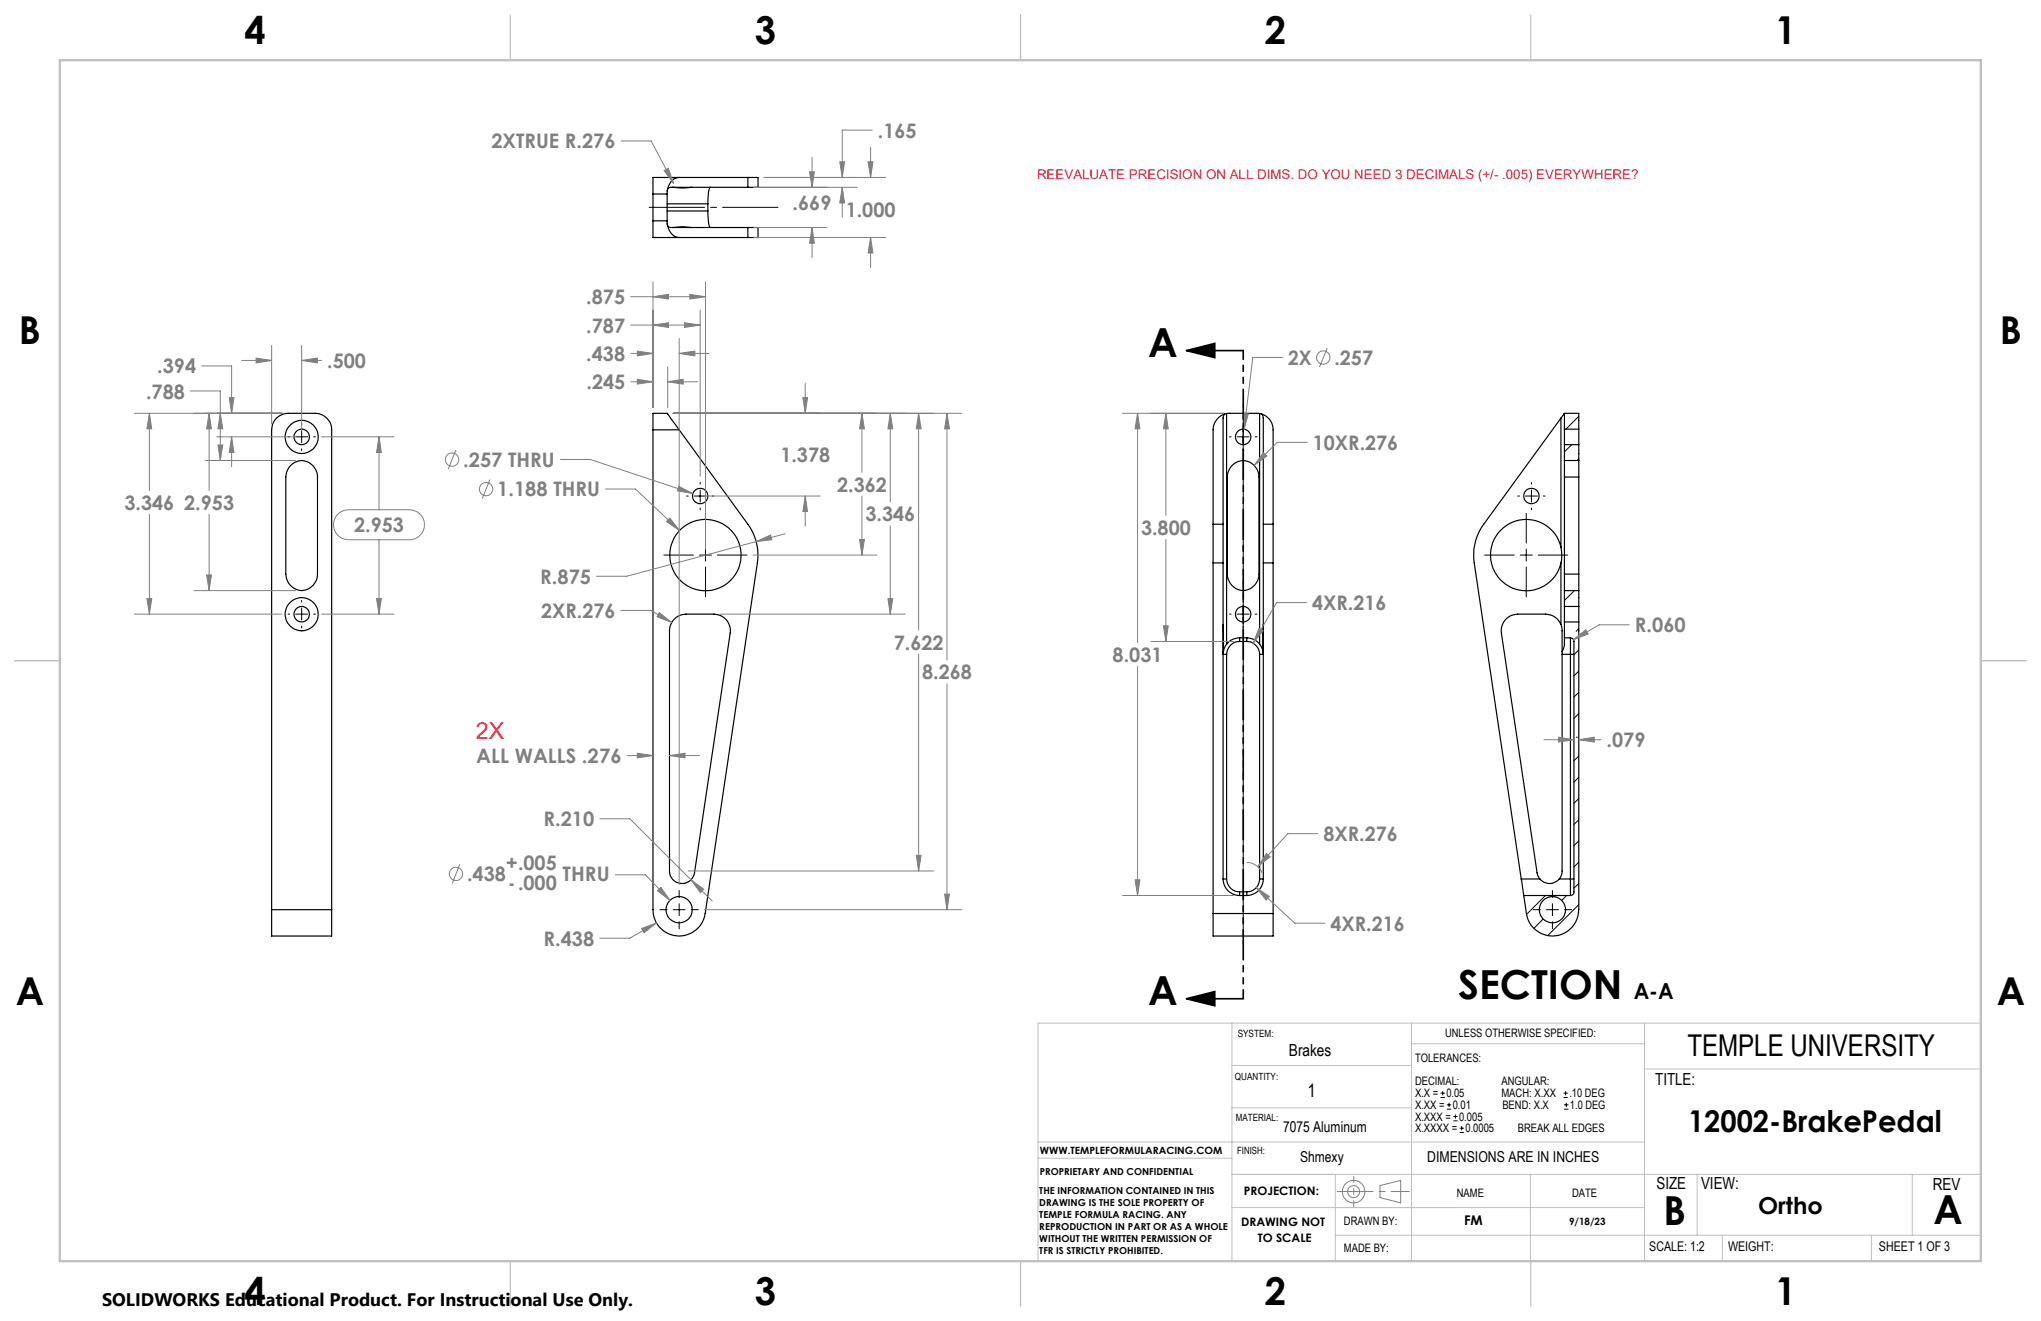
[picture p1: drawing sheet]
<svg xmlns="http://www.w3.org/2000/svg" width="432mm" height="279mm" viewBox="0 0 432 279" stroke-linecap="round" stroke-linejoin="round" font-family="sans-serif">
<g fill="none" stroke="#000" stroke-width=".25">
<path d="M141.3 40l-.2 1M142.2 39.6l1.8 .2 2.3-.2M143.7 37.5a2.68 2.68 0 0 0-2.4 2.5M150.3 39.6a5.9 5.9 0 0 0-.5 3.5M158.2 37.5h-20.1v3.5M158.2 39.6h-16.3l-.6 .4M158.2 37.5h2.2v2.1h-2.2M158.2 37.5v2.1M138.1 46.7v3.5h20.1M138.1 41v5.7M138.1 41h3M138.1 46.7h3"/>
<path d="M141.1 46.7l.2 1.1M141.1 41v5.7M141.1 43.1h8.7M141.1 44.6h8.7M141.3 47.8a2.86 2.86 0 0 0 2.4 2.4M141.3 47.8l.4 .3h16.5M142.2 48.1l2-.1 2.1 .1M149.8 44.6v1.1a3.7 3.7 0 0 0 .5 2.4M149.8 43.1v1.5M158.2 48.1h2.2v2.1h-2.2M158.2 48.1v2.1M61.5 98.5a3.3 3.3 0 0 1 3.6-.8 3.3 3.3 0 0 1 2.1 3.2v20.5a3.4 3.4 0 0 1-3.4 3.5 3.4 3.4 0 0 1-3.3-3.5v-20.5l.1-1z"/>
<path d="M138.1 90.9v101.5a5.6 5.6 0 0 0 5.2 5.5 5.6 5.6 0 0 0 5.9-4.7l11-74.1a11.2 11.2 0 0 0-2-8.2l-14.5-20M138.1 90.9h5.6M141.1 87.4v.1M141.1 87.5l2.6 3.4M141.1 87.4h-3v3.5M259.1 87.6a3.6 3.6 0 0 0-2.5 3.3v20M259.1 87.6l-.3 .6v22.7M259.5 87.5l-.4 .1M259.5 87.5h7M259.5 87.5v48.7M260.6 98.5a3.3 3.3 0 0 1 3.7-.8 3.3 3.3 0 0 1 2 3.2v20.5a3.4 3.4 0 0 1-3.3 3.5 3.4 3.4 0 0 1-3.4-3.5v-20.5l.2-1zM266.5 87.5l.4 .1"/>
<path d="M266.5 87.5v48.7M266.9 87.6l.4 .8v22.5M266.9 87.6a3.5 3.5 0 0 1 2.4 3.3v20M330.2 88.4l-16.3 22.5a11 11 0 0 0-2 8.2l9.9 66.8M330.2 88.4v27.3M331 97.4v3.5M331 90.8v3.3M331 87.5l-.8 .9M331 87.4h3v3.4M331 87.4v3.4M331 94.1v3.3M331 97.4h3"/>
<path d="M331 94.1h3M331 90.8h3M334 97.4v3.5M334 90.8v3.3M334 94.1v3.3M256.6 110.9v8.2M256.6 110.9h2.2M256.6 119.1h2.2M256.6 119.1v74.1M258.8 110.9v8.2M258.8 119.1v66.8M267.3 110.9v8.2"/>
<path d="M267.3 110.9h2M267.3 119.1h2M267.3 119.1v66.8M269.3 110.9v8.2M269.3 119.1v74.1M330.2 115.7a8.1 8.1 0 0 1 0 3.4M330.2 115.7a7.5 7.5 0 0 0-11.6-4.5 7.5 7.5 0 0 0 0 12.4 7.5 7.5 0 0 0 11.6-4.5M330.2 119.1v13M331 100.9v20.5M331 100.9h3M334 100.9v20.5M142.7 131a3.4 3.4 0 0 1 2.4-1.1h5.9a3.5 3.5 0 0 1 3.5 4l-7.6 50.7a2.66 2.66 0 0 1-2.8 2.3 2.66 2.66 0 0 1-2.5-2.7v-50.8a3.5 3.5 0 0 1 1.1-2.4z"/>
<path d="M258.8 132.1v1.3M258.8 133.4h.1M258.8 137.8v.6h.7M258.8 133.4v4.4M259.5 136.2l-.3 .6-.4 1M259.5 138.4v47.5M262.3 134.9a3.5 3.5 0 0 0-2.8 1.3M262.3 134.9v.8M262.3 135.7a2.74 2.74 0 0 0-2.8 2.7M262.3 134.9h1.5M262.3 135.7h1.5M263.8 134.9a3.4 3.4 0 0 1 2.7 1.3"/>
<path d="M263.8 134.9v.8M263.8 135.7a2.74 2.74 0 0 1 2.7 2.7M266.5 136.2l.3 .6 .4 1M266.5 138.4v47.5M267.2 137.8l.1 .5a.56 .56 0 0 1-.8 .1M267.2 133.4v4.4M267.2 133.4h.1M267.3 132.1l-.1 1.3M330.2 132.1l.3 1.1v4.6M330.2 132.1a3.6 3.6 0 0 0-3.2-2.2h-5.9a3.5 3.5 0 0 0-3.5 4l7.6 50.7 .6 1.3M330.5 137.8v.6M330.5 138.4v45.8a2.58 2.58 0 0 1-.6 1.7"/>
<path d="M330.5 138.4h1.7M331 121.4v3.5M331 128.3v3.3M331 134.9v.4a4.4 4.4 0 0 1-.5 2.5M331 134.9h1.2M331 124.9h3M331 121.4h3M331 124.9v3.4M331 131.6v3.3M331 128.3h3M331 131.6h3M332.2 134.9a.78 .78 0 0 1 .8 .8v52.9a.73 .73 0 0 1-.8 .8"/>
<path d="M332.2 134.9v3.5M332.2 138.4h.8M332.2 138.4v47.5M334 121.4v3.5M334 131.6v60.8a5.6 5.6 0 0 1-5.2 5.5 5.6 5.6 0 0 1-5.9-4.7l-.5-3.8M334 128.3v3.3M334 124.9v3.4M57.5 192.4v5.6h12.7v-5.6M57.5 192.4v-101.5a3.5 3.5 0 0 1 3.5-3.5h5.7a3.5 3.5 0 0 1 3.5 3.5v101.5M57.5 192.4h12.7M256.6 193.2v4.8h12.7v-4.8M256.6 193.2h12.7"/>
<path d="M258.8 185.9a3.5 3.5 0 0 0 3.5 3.5M258.8 185.9h.7M259.5 185.9a2.75 2.75 0 0 0 2.8 2.7M262.3 188.6v.8M262.3 189.4h1.5M262.3 188.6h1.5M263.8 188.6v.8M266.5 185.9h.8M266.5 185.9a2.69 2.69 0 0 1-2.7 2.7M267.3 185.9a3.5 3.5 0 0 1-3.5 3.5M321.8 185.9l.6 3.5M321.8 185.9h4"/>
<path d="M322.4 189.4h9.8M325.8 185.9a2.64 2.64 0 0 0 4.1 0M329.9 185.9h2.3M332.2 185.9v3.5M332.2 185.9h.8"/>
<circle cx="63.8" cy="92.4" r="3.5"/>
<circle cx="63.8" cy="92.4" r="1.64"/>
<circle cx="263" cy="92.4" r="1.64"/>
<circle cx="148.1" cy="104.9" r="1.63"/>
<circle cx="149.3" cy="117.4" r="7.5"/>
<circle cx="324" cy="104.9" r="1.63"/>
<circle cx="63.8" cy="129.9" r="3.5"/>
<circle cx="63.8" cy="129.9" r="1.64"/>
<circle cx="263" cy="129.9" r="1.64"/>
<circle cx="143.7" cy="192.4" r="2.77"/>
<circle cx="328.4" cy="192.4" r="2.77"/>
</g>
<g fill="none" stroke="#000" stroke-width=".21">
<path d="M60.9 92.4h.4M62.5 92.4h2.6M63.8 89.5v.4M63.8 91.1v2.6M63.8 94.9v.4M66.4 92.4h.3M260.1 92.4h.4M261.7 92.4h2.6M263 89.5v.4M263 91.1v2.6M263 94.9v.4M265.5 92.4h.4"/>
<path d="M332.5 94.1l-1.5 1.5M334 97l-.4 .4M334 88.1l-2.7 2.7M140.4 117.4h6.3M145.2 104.9h.4M146.9 104.9h2.5M148 117.4h2.5M148.1 102v.4M148.1 103.6v2.6M148.1 107.5v.3M149.3 108.6v6.3M149.3 116.1v2.6"/>
<path d="M149.3 119.9v6.3M150.7 104.9h.3M151.8 117.4h6.2M314.1 117.4h6.3M321.1 104.9h.4M321.6 117.4h2.6M322.7 104.9h2.6M322.9 108.6v6.3M322.9 116.1v2.6M322.9 119.9v6.3M324 102v.4M324 103.6v2.6"/>
<path d="M324 107.5v.3M325.4 117.4h6.3M326.5 104.9h.4M60.9 129.9h.4M62.5 129.9h2.6M63.8 127v.4M63.8 128.6v2.6M63.8 132.4v.4M66.4 129.9h.3M260.1 129.9h.4M261.7 129.9h2.6M263 127v.4"/>
<path d="M263 128.6v2.6M263 132.4v.4M265.5 129.9h.4M332.1 134.9h.1M333.1 124.9l-2.1 2.1M334 133l-.6 .5M334 137.5l-1 1M333.5 155.9h.1M334 142l-1 .9M334 146.4l-1 1M334 150.9l-1 1M334 159.9l-1 1"/>
<path d="M334 164.4l-1 1M334 168.9l-1 1M334 173.4l-1 1M334 177.9l-1 1M139.6 192.4h1.5M142.4 192.4h2.6M143.7 188.3v1.6M143.7 191.1v2.6M143.7 194.9v1.6M146.2 192.4h1.5M322.5 189.4l-.1 .1M324.4 192.4h1.5"/>
<path d="M326.5 194.4l-2 2M327 189.4l-4 4M327.2 192.4h2.5M328.4 188.3v1.6M328.4 191.1v2.6M328.4 194.9v1.6M331 192.4h1.5M331.4 189.4l-1 1M334 182.4l-1 1M334 186.9l-1 1M334 191.3l-6.6 6.6M304.8 232.1h.9"/>
<path d="M304.8 231.2h.9M305.2 230.8v.9M306.1 234.6h.9M306.1 233.7h.9M306.6 233.3v.8M307.5 237.1h.9M307.5 236.1h.9M307.9 235.7v.9M308.8 239.5h.9M308.8 238.6h.9M309.2 238.2v.9M330.8 232.1h.9"/>
<path d="M330.8 231.2h.9M330.9 234.6h.9M330.9 233.7h.9M331.2 230.8v.9M331.4 233.3v.8"/>
</g>
<g fill="none" stroke="#808080" stroke-width=".21">
<path d="M131.4 29.8h6.4l4.7 9M140.5 36.1l.9-.5 1.1 3.2zM159.5 39.6h21.9M161.6 37.5h25.8M171.3 36.3h1l-.5 3.3zM171.8 33.3v6.3M177.7 34.2h1l-.5 3.3zM178.2 39.6l.5 3.3h-1zM178.2 39.6v6.4M183.7 34.2h1l-.5 3.3zM184.2 31.2v6.3M184.5 27.5h-6.3v10"/>
<path d="M138.1 59.6v26.5M149.3 59.6v56.5M159.5 50.2h27.9M159.5 48.1h15.5M171.8 48.1l.5 3.3h-1zM171.8 48.1v6.4M184.2 50.2l.5 3.3h-1zM184.2 50.2v6.4M42.7 77.4h6.3v10M51.1 76.2h6.4M54.2 75.7l3.3 .5-3.3 .6zM57.5 73.1v16.5"/>
<path d="M63.8 76.2l3.3-.5v1.1zM63.8 73.1v18M63.8 76.2h4.2M133.4 62.8h15.9M133.4 68.8h14.7M133.4 74.8h4.7M134.8 74.3l3.3 .5-3.3 .5zM138.1 62.8l3.3-.5v1zM138.1 68.8l3.3-.5v1zM141.3 77.6v8.7M143.7 74.8l3.3-.5v1zM143.7 71.6v115.5"/>
<path d="M143.7 74.8h6.3M144.8 68.3l3.3 .5-3.3 .5zM145.9 62.3l3.4 .5-3.4 .5zM148.1 65.6v35.2M271.4 75.6h-6.4l-1.8 15.2M280.8 73.6l-1.6 4M28.4 87.4h31.3M31.6 87.4v16.4M31.6 87.4l.5 3.3h-1zM40.3 82.7h6.3v14.7M43.4 97.4h19.1M44.2 87.4l.5 3.3h-1z"/>
<path d="M44.2 87.4v16.4M45.8 92.4h16.7M46.1 94.1h1l-.5 3.3zM46.6 87.4l.5 3.3h-1zM48.5 84.1h1l-.5 3.3zM49 92.4l.5 3.3h-1zM49 92.4v6.3M68 92.4h15.4M80.2 92.4l.5 3.3h-1zM80.2 92.4v15.4M96.4 95.2l-1.6 4M118.6 97.2h6.3l21.7 7.2"/>
<path d="M133.5 80.8h4.6M134.8 80.2l3.3 .6-3.3 .4zM141.3 80.8l3.2-.6v1zM141.3 80.8h6.3M142.4 87.4h61.1M169.9 84.1h1l-.5 3.3zM170.4 81.1v6.3M182.4 87.4l.5 3.3h-1zM182.4 87.4v12.5M188.3 87.4l.6 3.3h-1zM188.3 87.4v18.8M194.3 87.4l.6 3.3h-1z"/>
<path d="M194.3 87.4v45.9M200.3 87.4l.6 3.3h-1.1zM200.3 87.4v52.2M237.5 87.4h21.4M240.7 87.4l.5 3.3h-1.1zM240.7 87.4v48.5M246.7 87.4l.5 3.3h-1.1zM246.7 87.4v21.6M263.1 87.5l1 .1-.9 3.2zM267.3 95.7l.7 .7-2.7 2zM276.6 93.6h-6.4l-4.9 4.8M31.6 108.8v21.1"/>
<path d="M44.2 108.8v16.1M71.3 109l.1-.2a3.5 3.5 0 0 1 2.3-1h12.9a3.2 3.2 0 0 1 3.2 3.2 3.2 3.2 0 0 1-3.2 3.2h-12.9a3.2 3.2 0 0 1-2.8-1.9 3.2 3.2 0 0 1 .4-3.3zM80.2 114.2v15.7M103.6 101.4l-1.6 4.1M128.1 103.4h6.3l9.4 8.8M141.7 109.6l2.1 2.6-2.8-1.9zM143.6 102.9l3 1.5-3.3-.6zM149.4 104.9h24.1M159.3 117.4h26.2M160 114.5l3-1.3 .3 1zM160 114.5l-27.4 7.4h-6.4M166.1 112.9l-6.1 1.6"/>
<path d="M170.4 104.9l.5 3.3h-1zM170.4 104.9v6.4M181.9 114.1h1l-.5 3.3zM182.4 104.9v12.5M188.3 111.2v18.7M246.7 114.1v21.6M28.4 129.9h31.3M31.1 126.6h1l-.5 3.3zM41.1 124.9h21.4M43.7 121.6h1l-.5 3.3zM68 129.9h15.4M79.7 126.6h1l-.5 3.3z"/>
<path d="M131.4 129.1h6.3l4.4 2.6M139.5 129.6l2.6 2.1-3.1-1.2zM152.3 129.9h39.2M187.9 126.6h1l-.6 3.3zM194.3 138.3v45.9M243.5 135.7h17.5M246.1 132.4h1.1l-.5 3.3zM266.3 132.9l.9 .5-2.1 2.6zM276.4 127.5h-6.3l-5 8.5M332.9 135.3l2.6-2.1 .5 .9zM344.7 132.2h-6.4l-5.4 3.1M132.7 159.8h5.4"/>
<path d="M134.8 159.3l3.3 .5-3.3 .5zM141.6 159.8l3.3-.5v1zM141.6 159.8h6.4M200.3 144.6v47.8M240.7 140.9v48.5M326.6 156.5h6.4M329.7 155.9l3.3 .6-3.3 .5zM334 156.5h4.7M334 156.5l3.3-.6v1.1zM126.9 173.2h6.3l17.5 17.4M278.8 176.3h-6.3l-6.4 7M97.3 182.8l-1.6 4.1"/>
<path d="M130.2 185h6.3l5.2 5.4M135.7 196.4l3.2-1.2-2.6 2.1zM138.9 195.2l-5.7 3.2h-6.3M139.8 187.7l1.9 2.7-2.6-2zM145.6 184.2h51.9M146.2 186.1l2.7 2-.7 .7zM149 192.4h54.5M193.9 180.9h1l-.6 3.3zM199.8 189.1h1.1l-.6 3.3zM237.5 189.4h23.5M240.1 186.1h1.1l-.5 3.3zM263.8 182.4a3.6 3.6 0 0 1 3.3 2.3"/>
<path d="M265.8 187.7l2.7 1.9-.6 .8zM265.8 187.7l8.1 7.6h6.4M267.9 180.5l.8 .7-2.6 2.1zM292 250.8l4.3-1.1v4.7l-4.3-1.1z"/>
<circle cx="280" cy="75.6" r="1.42"/>
<circle cx="95.6" cy="97.2" r="1.41"/>
<circle cx="102.8" cy="103.4" r="1.41"/>
<circle cx="96.5" cy="184.8" r="1.4"/>
<circle cx="286.4" cy="252" r="2.39"/>
<circle cx="286.4" cy="252" r="1.26"/>
</g>
<path d="M251 74.2l6-1.6v3zM251 74.2h12M251 211.2l6-1.5v3zM251 211.2h12" fill="none" stroke="#000" stroke-width=".35"/>
<path d="M137.3 43.9h27.3" fill="none" stroke="#000" stroke-width=".21" stroke-dasharray="15.2 1.3 1.3 1.3" stroke-dashoffset="3.5"/>
<path d="M263 85.6v114" fill="none" stroke="#000" stroke-width=".21" stroke-dasharray="15.2 1.3 1.3 1.3" stroke-dashoffset="-1.7"/>
<path d="M263 74.1v137.1" fill="none" stroke="#000" stroke-width=".35" stroke-dasharray="6.3 1.3 1.3 1.3 1.3 1.3" stroke-dashoffset="4.5"/>
<path d="M282.9 252h15.3" fill="none" stroke="#808080" stroke-width=".21" stroke-dasharray="15.2 1.3 1.3 1.3" stroke-dashoffset="7.6"/>
<path d="M286.4 248.8v6.4" fill="none" stroke="#808080" stroke-width=".21" stroke-dasharray="15.2 1.3 1.3 1.3" stroke-dashoffset="13.9"/>
<g fill="none" stroke="#c0c0c0" stroke-width=".21">
<path d="M260.6 216.4v50.3h-41v-50.3h199.5M298.6 216.4v50.3M347.9 216.4v50.3M260.6 234.3h38M260.6 225.4h38M298.6 220.8h49.3M347.9 226.1h71.2M219.6 241.5h128.3M219.6 245h41M260.6 248.4h158.5M260.6 255.4h87.3M282.5 248.4v18.3"/>
<path d="M323.8 248.4v18.3M359.1 248.4v12.9M404.6 248.4v12.9M282.5 261.3h136.6M364.4 261.3v5.4M395.9 261.3v5.4"/>
</g>
<path d="M108 3.2v9.5M215.9 3.2v9.5M323.8 3.2v9.5M3.1 139.7h9.6M419.1 139.7h9.5M108 266.7v9.6M215.9 266.7v9.6M323.8 266.7v9.6" fill="none" stroke="#c0c0c0" stroke-width=".25"/>
<path d="M12.7 12.7h406.4v254h-406.4z" fill="none" stroke="#c0c0c0" stroke-width=".5"/>
<path d="M251 74.2l6-1.6v3zM251 211.2l6-1.5v3z" fill="#000"/>
<path d="M169.9 84.1h1l-.5 3.3zM170.4 104.9l.5 3.3h-1zM182.4 87.4l.5 3.3h-1zM181.9 114.1h1l-.5 3.3zM188.3 87.4l.6 3.3h-1zM187.9 126.6h1l-.6 3.3zM194.3 87.4l.6 3.3h-1zM193.9 180.9h1l-.6 3.3zM200.3 87.4l.6 3.3h-1.1zM199.8 189.1h1.1l-.6 3.3zM138.1 62.8l3.3-.5v1zM145.9 62.3l3.4 .5-3.4 .5zM138.1 68.8l3.3-.5v1zM144.8 68.3l3.3 .5-3.3 .5zM134.8 74.3l3.3 .5-3.3 .5zM143.7 74.8l3.3-.5v1zM141.6 159.8l3.3-.5v1zM134.8 159.3l3.3 .5-3.3 .5zM143.6 102.9l-.3 .9 3.3 .6zM141.7 109.6l-.7 .7 2.8 1.9zM139.5 129.6l-.5 .9 3.1 1.2zM146.2 186.1l2 2.7 .7-.7zM139.8 187.7l-.7 .7 2.6 2zM135.7 196.4l.6 .9 2.6-2.1zM160 114.5l3.3-.3-.3-1zM141.3 80.8l3.2-.6v1zM134.8 80.2l3.3 .6-3.3 .4zM177.7 34.2h1l-.5 3.3zM178.2 39.6l.5 3.3h-1zM183.7 34.2h1l-.5 3.3zM184.2 50.2l.5 3.3h-1zM140.5 36.1l2 2.7-1.1-3.2zM171.3 36.3h1l-.5 3.3zM171.8 48.1l.5 3.3h-1zM263.1 87.5l.1 3.3 .9-3.2zM267.9 180.5l-1.8 2.8 2.6-2.1zM265.8 187.7l2.1 2.7 .6-.8zM246.7 87.4l.5 3.3h-1.1zM246.1 132.4h1.1l-.5 3.3zM240.7 87.4l.5 3.3h-1.1zM240.1 186.1h1.1l-.5 3.3zM267.3 95.7l-2 2.7 2.7-2zM266.3 132.9l-1.2 3.1 2.1-2.6zM329.7 155.9l3.3 .6-3.3 .5zM334 156.5l3.3-.6v1.1zM332.9 135.3l3.1-1.2-.5-.9zM79.7 126.6h1l-.5 3.3zM80.2 92.4l.5 3.3h-1zM48.5 84.1h1l-.5 3.3zM49 92.4l.5 3.3h-1zM46.6 87.4l.5 3.3h-1zM46.1 94.1h1l-.5 3.3zM44.2 87.4l.5 3.3h-1zM43.7 121.6h1l-.5 3.3zM54.2 75.7l3.3 .5-3.3 .6zM63.8 76.2l3.3-.5v1.1zM31.6 87.4l.5 3.3h-1zM31.1 126.6h1l-.5 3.3z" fill="#808080"/>
<g font-size="8.5">
<text x="242.9" y="75.4">A</text>
<text x="242.9" y="212.5">A</text>
<text x="308.5" y="211.2">SECTION</text>
<text x="352" y="259">B</text>
<text x="409.1" y="258.9">A</text>
</g>
<g font-size="8.1">
<text x="51.7" y="9.3">4</text>
<text x="159.7" y="9.3">3</text>
<text x="267.6" y="9.3">2</text>
<text x="375.6" y="9.3">1</text>
<text x="4" y="72.8">B</text>
<text x="423.1" y="72.8">B</text>
<text x="3.3" y="212.5">A</text>
<text x="422.4" y="212.5">A</text>
<text x="51.7" y="276">4</text>
<text x="159.7" y="276">3</text>
<text x="267.6" y="276">2</text>
<text x="375.6" y="276">1</text>
</g>
<g font-size="6.3">
<text x="357" y="223.3">TEMPLE UNIVERSITY</text>
<text x="357.1" y="239.5">12002-BrakePedal</text>
</g>
<text font-size="4.9" fill="#e52237" x="100.7" y="156.4">2X</text>
<text font-size="4.9" x="371.9" y="256.9">Ortho</text>
<text font-size="4.7" x="345.6" y="211.2">A-A</text>
<g font-size="4.2" fill="#808080">
<text x="185.7" y="29.1">.165</text>
<text x="104" y="31.4">2XTRUE R.276</text>
<text x="167.7" y="44.5">.669</text>
<text x="178.9" y="45.9">1.000</text>
<text x="124" y="64.3">.875</text>
<text x="124" y="70.3">.787</text>
<text x="69.2" y="77.8">.500</text>
<text x="124" y="76.3">.438</text>
<text x="272.5" y="77.2">2X</text>
<text x="282.3" y="77.2">.257</text>
<text x="33.3" y="79">.394</text>
<text x="124.1" y="82.3">.245</text>
<text x="30.9" y="84.3">.788</text>
<text x="277.7" y="95.1">10XR.276</text>
<text x="98" y="98.7">.257 THRU</text>
<text x="165.1" y="97.7">1.378</text>
<text x="26.3" y="107.9">3.346 2.953</text>
<text x="105.2" y="105">1.188 THRU</text>
<text x="177.1" y="104">2.362</text>
<text x="74.9" y="112.6">2.953</text>
<text x="183.1" y="110.2">3.346</text>
<text x="241.4" y="113.1">3.800</text>
<text x="114.3" y="123.5">R.875</text>
<text x="114.5" y="130.7">2XR.276</text>
<text x="277.6" y="129">4XR.216</text>
<text x="189.1" y="137.4">7.622</text>
<text x="345.9" y="133.7">R.060</text>
<text x="195.1" y="143.7">8.268</text>
<text x="235.4" y="140">8.031</text>
<text x="100.8" y="161.4">ALL WALLS .276</text>
<text x="339.9" y="158">.079</text>
<text x="115" y="174.8">R.210</text>
<text x="280" y="177.9">8XR.276</text>
<text x="107" y="184.1">+.005</text>
<text x="98.8" y="186.4">.438</text>
<text x="107.6" y="188.2">-.000</text>
<text x="119" y="186.4">THRU</text>
<text x="281.5" y="196.8">4XR.216</text>
<text x="115" y="200">R.438</text>
</g>
<text font-size="3.9" x="276.6" y="232">1</text>
<text font-size="3.8" x="21.6" y="276.3">SOLIDWORKS Educational Product. For Instructional Use Only.</text>
<g font-size="3.5">
<text x="272.7" y="223.4">Brakes</text>
<text x="350.2" y="229.5">TITLE:</text>
<text x="350.5" y="251.4">SIZE</text>
<text x="359.9" y="251.5">VIEW:</text>
<text x="408.9" y="251.6">REV</text>
</g>
<g font-size="3.2">
<text x="271.5" y="239.5">7075 Aluminum</text>
<text x="275" y="245.8">Shmexy</text>
<text x="301.9" y="245.8">DIMENSIONS ARE IN INCHES</text>
</g>
<text font-size="2.8" fill="#e52237" x="219.4" y="37.8">REEVALUATE PRECISION ON ALL DIMS. DO YOU NEED 3 DECIMALS (+/- .005) EVERYWHERE?</text>
<g font-size="2.8">
<text x="309.7" y="259.1">FM</text>
<text x="348.9" y="264.6">SCALE: 1:2</text>
<text x="365.6" y="264.6">WEIGHT:</text>
<text x="397.5" y="264.6">SHEET 1 OF 3</text>
</g>
<g font-size="2.5">
<text x="305.7" y="219.4">UNLESS OTHERWISE SPECIFIED:</text>
<text x="299.4" y="224.6">TOLERANCES:</text>
<text x="299.4" y="229.6">DECIMAL:</text>
<text x="299.4" y="232.1">X.X = 0.05</text>
<text x="317.6" y="232.1">MACH: X.XX</text>
<text x="317.7" y="229.6">ANGULAR:</text>
<text x="332" y="232.1">.10 DEG</text>
<text x="299.4" y="237">X.XXX = 0.005</text>
<text x="299.4" y="239.5">X.XXXX = 0.0005</text>
<text x="299.4" y="234.5">X.XX = 0.01</text>
<text x="317.8" y="234.5">BEND: X.X</text>
<text x="321.1" y="239.5">BREAK ALL EDGES</text>
<text x="332.1" y="234.5">1.0 DEG</text>
<text x="263.2" y="252.8">PROJECTION:</text>
<text x="308.2" y="253.2">NAME</text>
<text x="332.6" y="253.2">DATE</text>
<text x="262.6" y="259.2">DRAWING NOT</text>
<text x="266.1" y="262.7">TO SCALE</text>
<text x="284.3" y="259.1">DRAWN BY:</text>
<text x="284.3" y="264.7">MADE BY:</text>
</g>
<g font-size="2.1">
<text x="261.9" y="219.4">SYSTEM:</text>
<text x="261.3" y="228.4">QUANTITY:</text>
<text x="261.5" y="237">MATERIAL:</text>
<text x="220" y="244.1">WWW.TEMPLEFORMULARACING.COM</text>
<text x="261.7" y="244">FINISH:</text>
<text x="332" y="259.1">9/18/23</text>
</g>
<g font-size="2">
<text x="220" y="248.5">PROPRIETARY AND CONFIDENTIAL</text>
<text x="219.9" y="252.5">THE INFORMATION CONTAINED IN THIS</text>
<text x="219.9" y="255.1">DRAWING IS THE SOLE PROPERTY OF</text>
<text x="219.9" y="257.6">TEMPLE FORMULA RACING. ANY</text>
<text x="219.9" y="260.1">REPRODUCTION IN PART OR AS A WHOLE</text>
<text x="219.9" y="262.6">WITHOUT THE WRITTEN PERMISSION OF</text>
<text x="219.9" y="265.2">TFR IS STRICTLY PROHIBITED.</text>
</g>
</svg>
